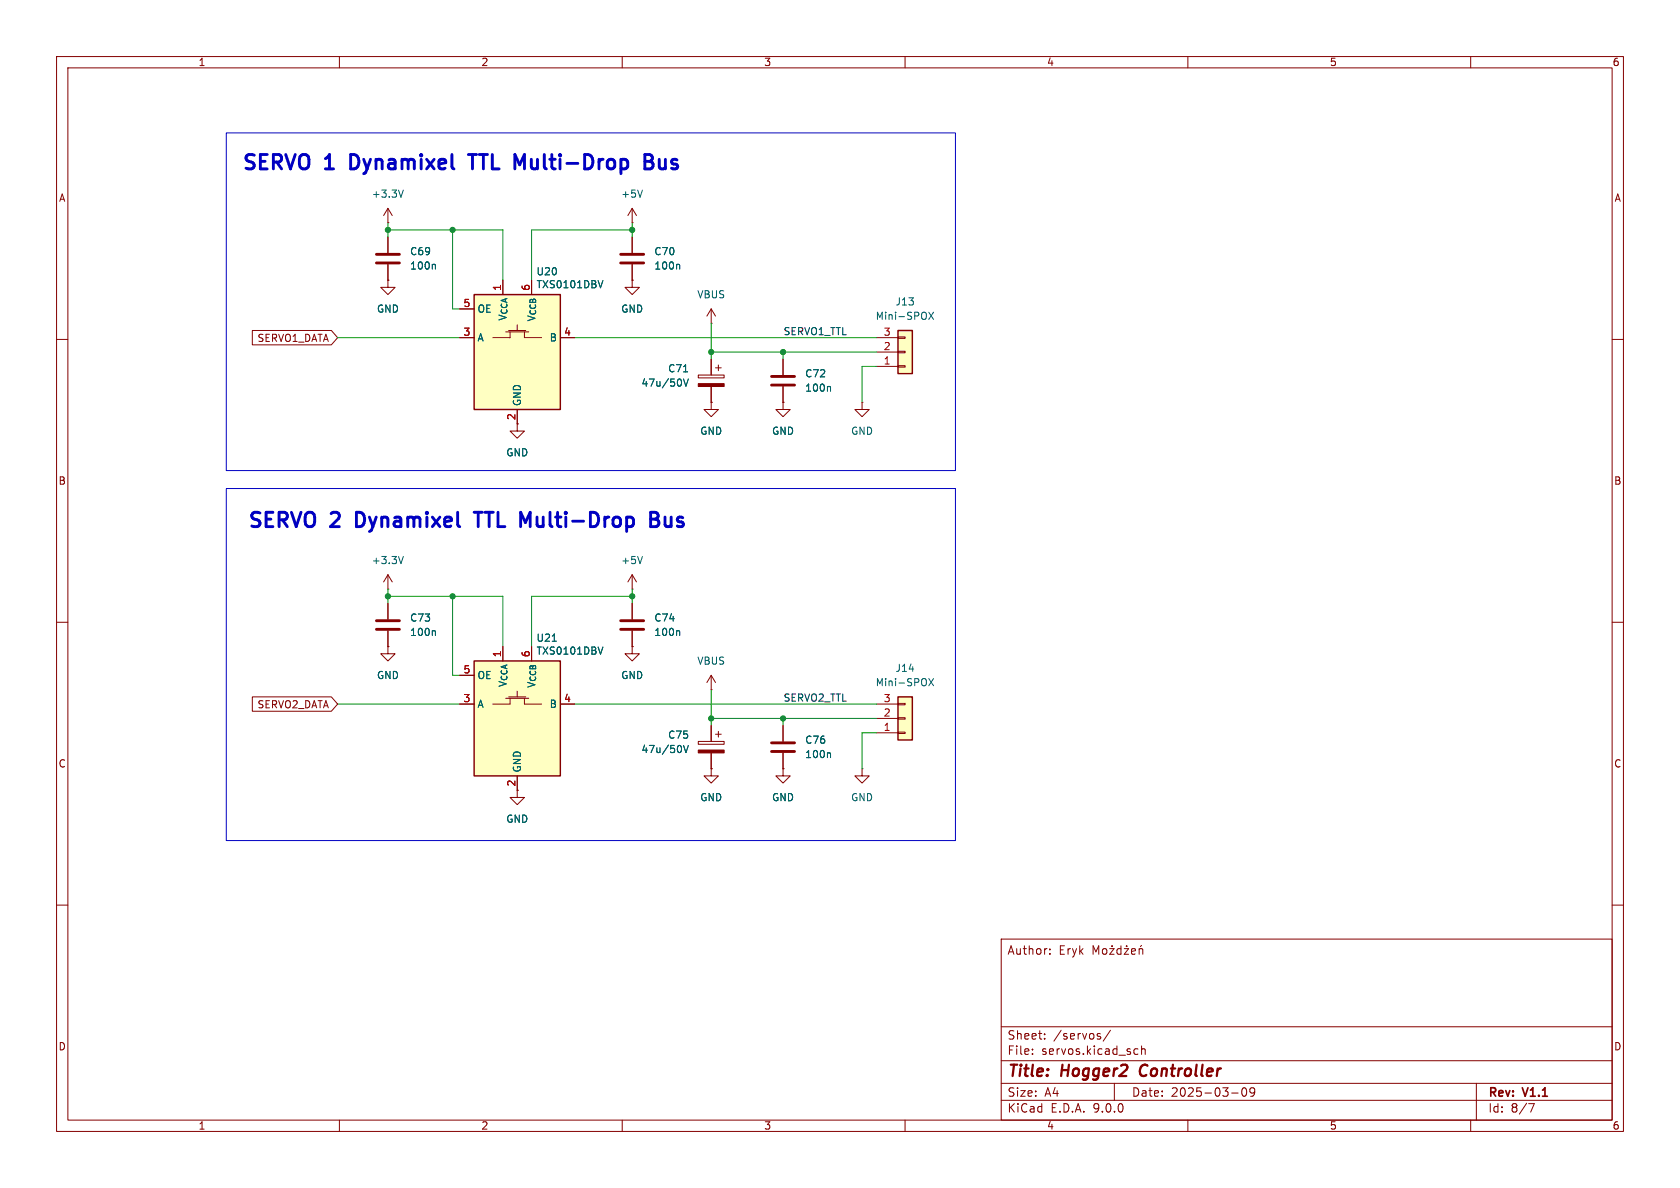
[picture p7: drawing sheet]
<svg xmlns="http://www.w3.org/2000/svg" width="297mm" height="210mm" viewBox="0 0 297 210" stroke-linecap="round" stroke-linejoin="round" font-family="sans-serif">
<g fill="none" stroke="#840000" stroke-width=".18">
<path d="M10 10h277v190h-277zM12 12h273v186h-273zM60 10v2M110 10v2M160 10v2M210 10v2M260 10v2M68.6 49.5v1.3h1.2l-1.2 1.3-1.3-1.3h1.3M68.6 49.5h.1M68.6 41.9v2.8M68.6 46.7v2.8M10 60h2"/>
<path d="M285 60h2M10 110h2M68.6 106.7v2.8M68.6 111.5v2.8M285 110h2M10 160h2M177 166h108v32h-108zM185.6 168.6v.1M185.6 167.8v.1M193.2 168.7v-1.5l.5 1.1 .5-1.1v1.5M195 167.8l.4-.1 .3 .3v.4l-.3 .3-.4-.1-.1-.2v-.4zM196.2 167.7h.8l-.8 1h.8"/>
<path d="M196.6 167.2v.1M198.2 167.8l-.5-.1-.2 .3v.4l.1 .2h.6M198.2 167.2v1.5M198.7 167.7h.8l-.8 1h.8M199.2 167.2v.1M200 168.2l.7-.1v-.3l-.5-.1-.2 .2 .1 .7h.6M201.4 167.8l.2-.1 .4 .1v.9M201.4 167.7v1M201.8 167.1l-.2 .2M285 160h2M60 198v2M110 198v2"/>
<path d="M160 198v2M177 194.5h108M177 191.5h108M177 187.5h108M177 181.5h108M182.5 186.3v.1M182.5 185.5v.1M184.7 183.6v.1M184.7 182.8v.1M194.2 183.2l.3 .1 .1 .2-.2 .2h-.3M194.2 182.7l.3 .1M196.3 182.1l-1.3 2"/>
<path d="M197 191.5v3M200.6 186.3h.6M200.6 185.5h.6M201.8 185.5l.2-.1 .4 .1 .1 .9M201.8 184.9v1.5M210 198v2M217.7 193.2h1.2M219.7 192.4l.2-.1a.81 .81 0 0 1 .6 .6 .81 .81 0 0 1-.3 .8l-.2 .1a.81 .81 0 0 1-.3-1.4zM221.8 192.9l-.3 .3h-.3l-.2-.3 .1-.5 .4-.1 .2 .1a.99 .99 0 0 1-.3 1.4h-.3M260 198v2M261 191.5v6.5M270.2 195.1h1l-.6 1.5"/>
</g>
<path d="M201.8 188.5a1.27 1.27 0 0 0 0 1.6" fill="none" stroke="#840000" stroke-width=".4"/>
<path d="M66.5 45h4.1M66.5 46.5h4.1M66.5 109.7h4.1M66.5 111.3h4.1" fill="none" stroke="#840000" stroke-width=".51"/>
<path d="M76.8 46.7l.2 .2v.7M76.8 111.5l.2 .2v.6" fill="none" stroke="#006464" stroke-width=".18"/>
<path d="M83.8 52.1h15.3v20.3h-15.3z" fill="#ffffc2"/>
<path d="M83.8 52.1h15.3v20.3h-15.3z" fill="none" stroke="#840000" stroke-width=".25"/>
<g fill="none" stroke="#840000" stroke-width=".18">
<path d="M111.8 39.4h.1M111.8 36.8v2.6M111.8 36.8l-.8 1.3M111.8 36.8l.7 1.3M81.3 59.7h2.5M81.3 54.6h2.5M89.4 58.7h4.1M89.9 58.4h3.1M90.2 58.7v1h-3.1M91.4 57.4v1M92.7 58.7v1h3.1M99.1 59.7h2.5"/>
<path d="M111.8 49.5v1.3h1.2l-1.2 1.3-1.3-1.3h1.3M111.8 49.5h.1M111.8 41.9v2.8M111.8 46.7v2.8M91.4 72.4v2.5M123.4 66.3h4.6v.5h-4.6zM125.7 71.1v1.3h1.3l-1.3 1.3-1.2-1.3h1.2M125.7 71.1h.1M125.7 63.5v2.8M125.7 68.3v2.8M126.5 65h1M127 64.5v1"/>
<path d="M138.4 71.1v1.3h1.3l-1.3 1.3-1.2-1.3h1.2M138.4 71.1h.1M152.4 71.1v1.3h1.3l-1.3 1.3-1.3-1.3h1.3M152.4 71.1h.1M68.6 114.3v1.3h1.2l-1.2 1.2-1.3-1.2h1.3M68.6 114.3h.1M68.6 104.1h.1M68.6 101.6l-.8 1.3M68.6 101.6l.7 1.3M68.6 101.6v2.5M111.8 104.1h.1M111.8 101.6v2.5"/>
<path d="M111.8 106.7v2.8M111.8 111.5v2.8M111.8 101.6l-.8 1.3M111.8 101.6l.7 1.3M91.4 139.7v1.3h1.3l-1.3 1.2-1.2-1.2h1.2"/>
</g>
<path d="M113.6 33.6l-.4 1.3M106.6 49.6l-.4 1.3M120 46.7l.2 .2v.7M120.4 67.2v.8M120.8 67l.5 1.3 .4-1.3M120.8 65.7h.8M71.3 98.4l-.4 1.2M113.6 98.4l-.4 1.2M120 111.5l.2 .2v.6" fill="none" stroke="#006464" stroke-width=".18"/>
<path d="M123.4 67.8h4.6v.5h-4.6z" fill="#840000" stroke="#840000" stroke-width=".18"/>
<path d="M109.7 45h4.1M109.7 46.5h4.1M109.7 109.7h4.1M109.7 111.3h4.1" fill="none" stroke="#840000" stroke-width=".51"/>
<path d="M83.8 116.8h15.3v20.4h-15.3z" fill="#ffffc2"/>
<path d="M83.8 116.8h15.3v20.4h-15.3z" fill="none" stroke="#840000" stroke-width=".25"/>
<path d="M81.3 119.4h2.5M81.3 124.5h2.5M89.4 123.4h4.1M89.9 123.2h3.1M90.2 123.4v1.1h-3.1M91.4 122.2v1M91.4 137.2v2.5M92.7 123.4v1.1h3.1M99.1 124.5h2.5M152.4 135.9v1.3h1.3l-1.3 1.2-1.3-1.2h1.3M152.4 135.9h.1" fill="none" stroke="#840000" stroke-width=".18"/>
<path d="M97.6 113.4h.8M106.6 114.4l-.4 1.2" fill="none" stroke="#006464" stroke-width=".18"/>
<path d="M158.7 123.2h2.6v7.6h-2.6z" fill="#ffffc2"/>
<path d="M158.7 123.2h2.6v7.6h-2.6z" fill="none" stroke="#840000" stroke-width=".25"/>
<g fill="none" stroke="#840000" stroke-width=".18">
<path d="M68.6 39.4h.1M68.6 36.8l-.8 1.3M68.6 36.8l.7 1.3M68.6 36.8v2.6M125.7 57.2h.1M125.7 54.6v2.6M125.7 54.6l-.7 1.3M125.7 54.6l.8 1.3M91.4 74.9v1.3h1.3l-1.3 1.3-1.2-1.3h1.2M138.4 63.5v2.8M138.4 68.3v2.8M111.8 114.3v1.3h1.2l-1.2 1.2-1.3-1.2h1.3"/>
<path d="M111.8 114.3h.1M125.7 119.4v2.5M125.7 119.4l-.7 1.3M125.7 119.4l.8 1.3M123.4 131.1h4.6v.5h-4.6zM125.7 121.9h.1M125.7 135.9v1.3h1.3l-1.3 1.2-1.2-1.2h1.2M125.7 135.9h.1M125.7 128.3v2.8M125.7 133.1v2.8M126.5 129.8h1M127 129.3v1"/>
<path d="M138.4 135.9v1.3h1.3l-1.3 1.2-1.2-1.2h1.2M138.4 135.9h.1M138.4 128.3v2.8M138.4 133.1v2.8M154.9 129.5h3.8M154.9 127h3.8M154.9 124.5h3.8M158.7 129.4h1.3v.3h-1.3zM158.7 126.9h1.3v.2h-1.3zM158.7 124.3h1.3v.3h-1.3z"/>
</g>
<path d="M71.3 33.6l-.4 1.3M146.6 68.3l.2 .2v.7M164.2 120l.8 1.2M165 120l-.8 1.2M120.4 132v.8M120.8 131.8l.5 1.2 .4-1.2M146.6 133.1l.2 .2v.6" fill="none" stroke="#006464" stroke-width=".18"/>
<path d="M136.4 66.5h4.1M136.4 68.1h4.1M136.4 131.3h4.1M136.4 132.8h4.1" fill="none" stroke="#840000" stroke-width=".51"/>
<path d="M123.4 132.6h4.6v.5h-4.6z" fill="#840000" stroke="#840000" stroke-width=".18"/>
<path d="M158.7 58.4h2.6v7.6h-2.6z" fill="#ffffc2"/>
<path d="M158.7 58.4h2.6v7.6h-2.6z" fill="none" stroke="#840000" stroke-width=".25"/>
<g fill="none" stroke="#840000" stroke-width=".18">
<path d="M44.6 58.4h14l1.1 1.3-1.1 1.3h-14zM68.6 49.5h.1M68.6 41.9v2.8M68.6 46.7v2.8M81.3 59.7h2.5M81.3 54.6h2.5M99.1 59.7h2.5M111.8 49.5h.1M111.8 41.9v2.8M111.8 46.7v2.8M154.9 59.7h3.8M158.7 59.6h1.3v.2h-1.3z"/>
<path d="M91.4 72.4v2.5M125.7 71.1h.1M125.7 63.5v2.8M125.7 68.3v2.8M138.4 71.1h.1M138.4 63.5v2.8M138.4 68.3v2.8M154.9 64.8h3.8M154.9 62.2h3.8M158.7 64.6h1.3v.3h-1.3zM158.7 62.1h1.3v.3h-1.3zM68.6 114.3h.1"/>
<path d="M68.6 106.7v2.8M68.6 111.5v2.8M81.3 119.4h2.5M111.8 114.3h.1M111.8 106.7v2.8M111.8 111.5v2.8M44.6 123.2h14l1.1 1.3-1.1 1.2h-14zM81.3 124.5h2.5M91.4 137.2v2.5M99.1 124.5h2.5M125.7 135.9h.1M125.7 128.3v2.8"/>
<path d="M125.7 133.1v2.8M138.4 135.9h.1M138.4 128.3v2.8M138.4 133.1v2.8"/>
</g>
<g fill="none" stroke="#006464" stroke-width=".18">
<path d="M76.8 46.7l.2 .2v.7M106.6 49.6l-.4 1.3M120 46.7l.2 .2v.7M164.2 55.2l.8 1.3M165 55.2l-.8 1.3M120.4 67.2v.8M120.8 67l.5 1.3 .4-1.3M120.8 65.7h.8M146.6 68.3l.2 .2v.7M76.8 111.5l.2 .2v.6M97.6 113.4h.8M106.6 114.4l-.4 1.2"/>
<path d="M120 111.5l.2 .2v.6M120.4 132v.8M120.8 131.8l.5 1.2 .4-1.2M146.6 133.1l.2 .2v.6"/>
</g>
<g fill="none" stroke="#009600" stroke-width=".18">
<path d="M68.6 39.4v2.5M111.8 39.4v2.5M59.7 59.7h21.6M68.6 40.6h20.3v8.9M80 40.6v14h1.3M101.6 59.7h53.3M111.8 40.6h-17.8v8.9M125.7 57.2v6.3M125.7 62.2h29.2M138.4 62.2v1.3M154.9 64.8h-2.5v6.3M68.6 105.4h20.3v8.9"/>
<path d="M68.6 104.1v2.6M80 105.4v14h1.3M111.8 105.4h-17.8v8.9M111.8 104.1v2.6M59.7 124.5h21.6M101.6 124.5h53.3M125.7 121.9v6.4M125.7 127h29.2M138.4 127v1.3M154.9 129.5h-2.5v6.4"/>
</g>
<path d="M62.6 27.3h-.6v2.6h.6M82.8 27.3h1.5M83.5 27.3v2.6M114 27.3h.9a.62 .62 0 0 1 .4 .6 .62 .62 0 0 1-.4 .6 .68 .68 0 0 1 .6 .6 .68 .68 0 0 1-.5 .8h-1zM114 28.5h.9M116.5 28.2v1.3l.2 .2 .6 .2M63.6 90.6h-.6v2.5h.6M83.8 90.6h1.5M84.5 90.6v2.5M115 90.6h.9a.62 .62 0 0 1 .5 .6 .62 .62 0 0 1-.5 .6 .68 .68 0 0 1 .6 .6 .68 .68 0 0 1-.5 .7h-1zM115 91.8h.9M117.6 91.4v1.3l.1 .3 .6 .1" fill="none" stroke="#0000c2" stroke-width=".51"/>
<path d="M40 23.5h128.9v59.7h-128.9zM40 86.4h128.9v62.2h-128.9z" fill="none" stroke="#0000c2" stroke-width=".18"/>
<g fill="#009600" stroke="#009600" stroke-width=".18">
<circle cx="68.6" cy="40.6" r=".46"/>
<circle cx="125.7" cy="62.2" r=".46"/>
<circle cx="138.4" cy="62.2" r=".46"/>
<circle cx="111.8" cy="40.6" r=".46"/>
<circle cx="80" cy="40.6" r=".46"/>
<circle cx="68.6" cy="105.4" r=".46"/>
<circle cx="80" cy="105.4" r=".46"/>
<circle cx="111.8" cy="105.4" r=".46"/>
<circle cx="138.4" cy="127" r=".46"/>
<circle cx="125.7" cy="127" r=".46"/>
</g>
<g font-size="3.5" fill="#0000c2">
<text x="42.7" y="30.7">SERVO</text>
<text x="57.7" y="30.7">1</text>
<text x="63.1" y="30.7">Dynamixel</text>
<text x="85.3" y="30.7">TTL Multi-Drop</text>
<text x="118.1" y="30.7">Bus</text>
<text x="43.7" y="94">SERVO</text>
<text x="58.7" y="94">2</text>
<text x="64.1" y="94">Dynamixel</text>
<text x="86.3" y="94">TTL Multi-Drop</text>
<text x="119.2" y="94">Bus</text>
</g>
<g font-size="2.8" fill="#840000">
<text x="178" y="190.9">Title:</text>
<text x="187.7" y="190.9">Hogger2</text>
<text x="202.4" y="190.9">Controller</text>
</g>
<g font-size="2.1" fill="#840000">
<text x="178" y="169">Author:</text>
<text x="187.2" y="169">Eryk</text>
<text x="178" y="184">Sheet:</text>
<text x="186.2" y="184">/servos/</text>
<text x="178" y="186.7">File:</text>
<text x="184.1" y="186.7">servos.kicad_sch</text>
<text x="178" y="196.9">KiCad</text>
<text x="178" y="194.1">Size:</text>
<text x="184.7" y="194.1">A4</text>
<text x="185.7" y="196.9">E.D.A.</text>
<text x="193.3" y="196.9">9.0.0</text>
<text x="200" y="194.1">Date:</text>
<text x="207" y="194.1">2025-03-09</text>
<text x="263" y="194.3">Rev:</text>
<text x="263" y="196.9">Id:</text>
<text x="267.1" y="196.9">8/7</text>
<text x="269.4" y="194.3">V1.1</text>
</g>
<g font-size="1.8" fill="#840000">
<text x="35" y="11.9">1</text>
<text x="85" y="11.9">2</text>
<text x="135" y="11.9">3</text>
<text x="185" y="11.9">4</text>
<text x="235" y="11.9">5</text>
<text x="285" y="11.9">6</text>
<text x="10.3" y="35.9">A</text>
<text x="285.3" y="35.9">A</text>
<text x="45.4" y="60.6">SERVO1_DATA</text>
<text x="10.3" y="85.9">B</text>
<text x="285.3" y="85.9">B</text>
<text x="45.4" y="125.4">SERVO2_DATA</text>
<text x="10.3" y="135.9">C</text>
<text x="285.3" y="135.9">C</text>
<text x="10.3" y="185.9">D</text>
<text x="285.3" y="185.9">D</text>
<text x="35" y="199.9">1</text>
<text x="85" y="199.9">2</text>
<text x="135" y="199.9">3</text>
<text x="185" y="199.9">4</text>
<text x="235" y="199.9">5</text>
<text x="285" y="199.9">6</text>
</g>
<g font-size="1.8" fill="#006464">
<text x="65.6" y="35.2">+3.3V</text>
<text x="109.7" y="35.2">+5V</text>
<text x="72.4" y="47.9">100n</text>
<text x="72.4" y="45.3">C69</text>
<text x="115.6" y="47.9">100n</text>
<text x="115.6" y="45.3">C70</text>
<text x="94.8" y="48.9">U20</text>
<text x="94.8" y="51.2">TXS0101DBV</text>
<text x="123.2" y="52.9">VBUS</text>
<text x="66.5" y="55.5">GND</text>
<text x="84.3" y="55.5">OE</text>
<text x="89.8" y="56.8" transform="rotate(-90 89.8 56.8)">V_{CCA}</text>
<text x="94.8" y="57" transform="rotate(-90 94.8 57)">V_{CCB}</text>
<text x="109.7" y="55.5">GND</text>
<text x="154.7" y="56.7">Mini-SPOX</text>
<text x="158.2" y="54.2">J13</text>
<text x="84.3" y="60.6">A</text>
<text x="97.1" y="60.6">B</text>
<text x="92.3" y="71.9" transform="rotate(-90 92.3 71.9)">GND</text>
<text x="113.3" y="68.6">47u/50V</text>
<text x="118" y="66">C71</text>
<text x="142.2" y="69.4">100n</text>
<text x="142.2" y="66.9">C72</text>
<text x="123.7" y="77.1">GND</text>
<text x="136.4" y="77.1">GND</text>
<text x="150.4" y="77.1">GND</text>
<text x="89.4" y="80.9">GND</text>
<text x="65.6" y="99.9">+3.3V</text>
<text x="109.7" y="99.9">+5V</text>
<text x="72.4" y="112.6">100n</text>
<text x="72.4" y="110.1">C73</text>
<text x="94.8" y="113.6">U21</text>
<text x="115.6" y="112.6">100n</text>
<text x="115.6" y="110.1">C74</text>
<text x="94.8" y="115.9">TXS0101DBV</text>
<text x="123.2" y="117.7">VBUS</text>
<text x="158.2" y="119">J14</text>
<text x="66.5" y="120.2">GND</text>
<text x="84.3" y="120.2">OE</text>
<text x="84.3" y="125.3">A</text>
<text x="89.8" y="121.6" transform="rotate(-90 89.8 121.6)">V_{CCA}</text>
<text x="94.8" y="121.7" transform="rotate(-90 94.8 121.7)">V_{CCB}</text>
<text x="97.1" y="125.3">B</text>
<text x="109.7" y="120.2">GND</text>
<text x="154.7" y="121.5">Mini-SPOX</text>
<text x="118" y="130.8">C75</text>
<text x="142.2" y="131.7">C76</text>
<text x="92.3" y="136.7" transform="rotate(-90 92.3 136.7)">GND</text>
<text x="113.3" y="133.3">47u/50V</text>
<text x="142.2" y="134.2">100n</text>
<text x="123.7" y="141.8">GND</text>
<text x="136.4" y="141.8">GND</text>
<text x="150.4" y="141.8">GND</text>
<text x="89.4" y="145.6">GND</text>
</g>
<g font-size="1.8" fill="#a90000">
<text x="88.6" y="51.5" transform="rotate(-90 88.6 51.5)">1</text>
<text x="93.7" y="51.5" transform="rotate(-90 93.7 51.5)">6</text>
<text x="81.8" y="54.4">5</text>
<text x="81.8" y="59.4">3</text>
<text x="99.6" y="59.4">4</text>
<text x="156.1" y="59.4">3</text>
<text x="156.1" y="64.5">1</text>
<text x="156.1" y="62">2</text>
<text x="91.2" y="74.4" transform="rotate(-90 91.2 74.4)">2</text>
<text x="81.8" y="119.1">5</text>
<text x="88.6" y="116.3" transform="rotate(-90 88.6 116.3)">1</text>
<text x="93.7" y="116.3" transform="rotate(-90 93.7 116.3)">6</text>
<text x="81.8" y="124.2">3</text>
<text x="99.6" y="124.2">4</text>
<text x="156.1" y="124.2">3</text>
<text x="156.1" y="129.3">1</text>
<text x="156.1" y="126.7">2</text>
<text x="91.2" y="139.1" transform="rotate(-90 91.2 139.1)">2</text>
</g>
<g font-size="1.8" fill="#0f0f0f">
<text x="138.4" y="59.3">SERVO1_TTL</text>
<text x="138.4" y="124.1">SERVO2_TTL</text>
</g>
</svg>
